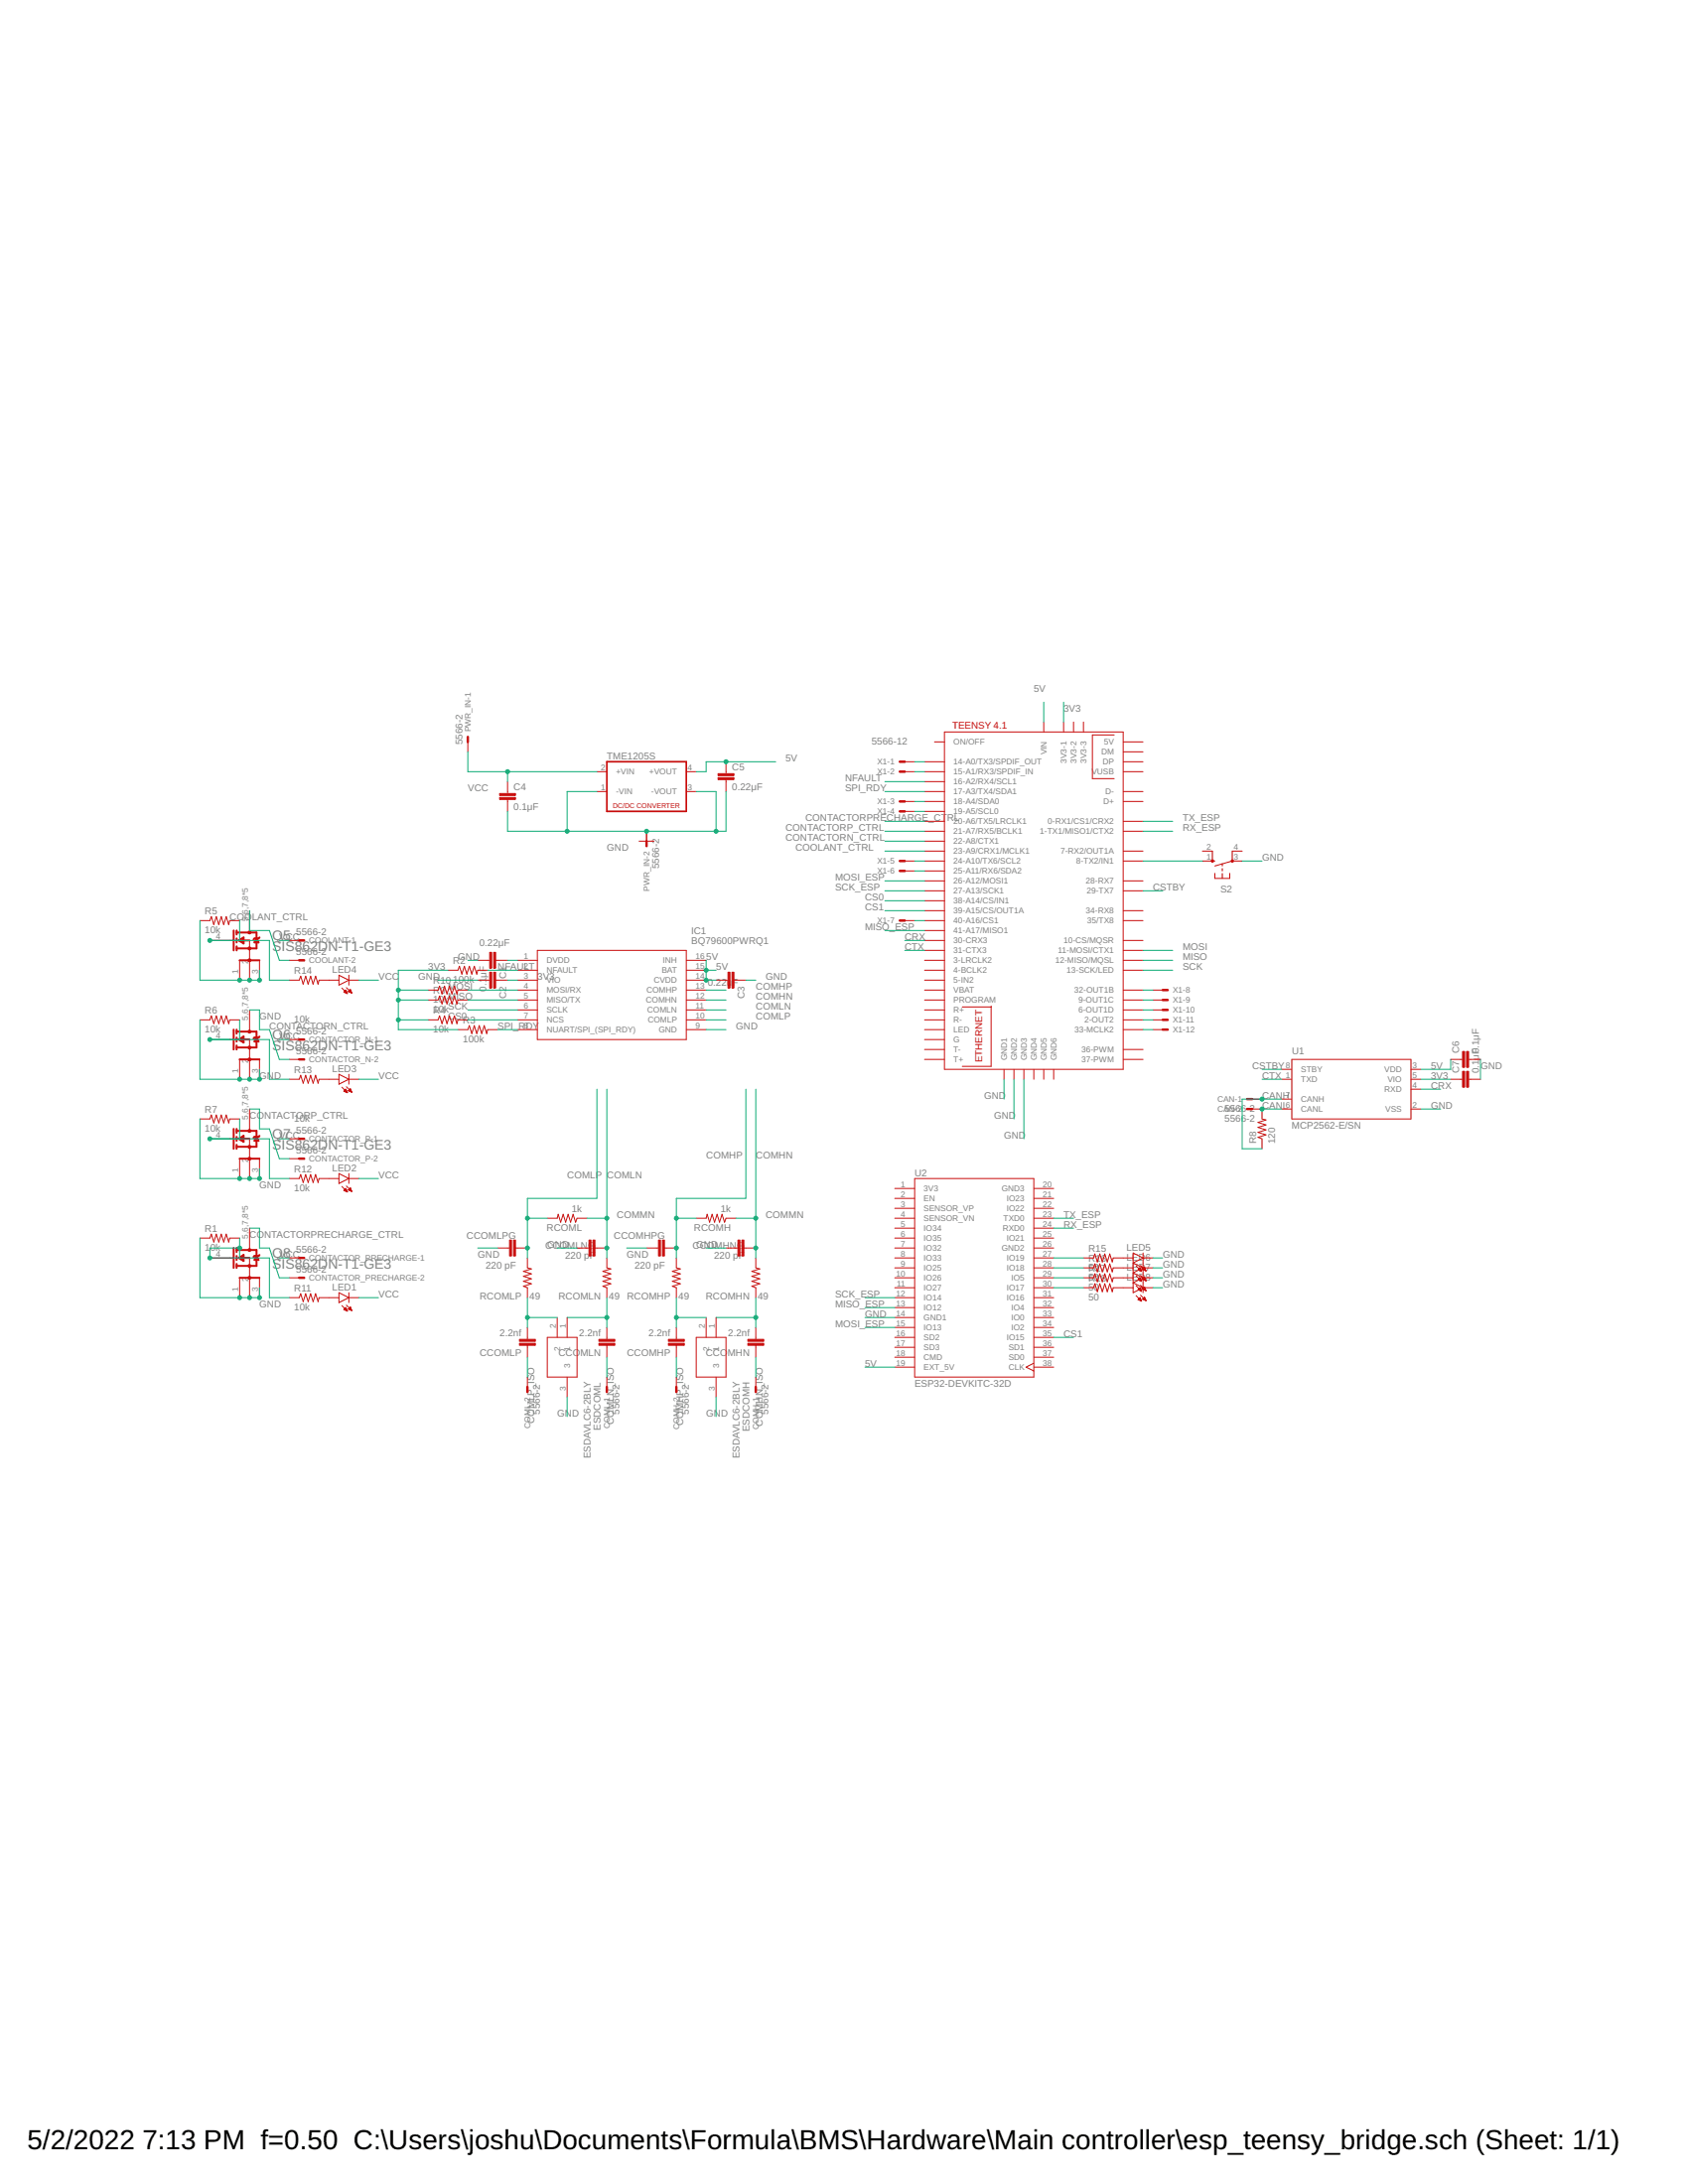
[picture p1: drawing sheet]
<svg xmlns="http://www.w3.org/2000/svg" width="216mm" height="279mm" viewBox="0 0 216 279" stroke-linecap="round" stroke-linejoin="round" font-family="sans-serif">
<g fill="none" stroke="#c90d0c" stroke-width=".13">
<path d="M59.8 94.9v1.3M64.9 100v1.5M76.3 98.7h1.3M87.8 98.7h1.2M92.9 97.5v1.5M92.9 99.7v1.6M115.7 98.7h1.3M115.7 97.5h1.3M118.3 98.7h2.5M118.3 97.5h2.5M118.3 100h2.5M119.5 94.9h1.3"/>
<path d="M120.8 93.6h22.9v43.2h-22.9zM133.5 92.4v1.2M136 92.4v1.2M137.3 92.4v1.2M138.6 92.4v1.2M142.5 94h-2.8v5.6h2.8M143.7 98.7h2.5M143.7 97.5h2.5M143.7 94.9h2.5M143.7 96.2h2.5M25.6 117.8h1.2l.2-.5 .3 1 .4-1 .3 1 .3-1 .3 1 .3-1 .4 1 .1-.5h1.2M31.9 116.5v2.8"/>
<path d="M64.9 102.3v1.5M76.3 101.3h1.3M81.7 107.6h2M82.7 106.3v1.3M87.8 101.3h1.2M115.7 117.8h1.3M115.7 102.5h1.3M115.7 103.8h1.3M115.7 110.2h1.3M115.7 111.4h1.3M118.3 101.3h2.5M118.3 107.6h2.5"/>
<path d="M118.3 117.8h2.5M118.3 102.5h2.5M118.3 103.8h2.5M118.3 105.1h2.5M118.3 106.3h2.5M118.3 108.9h2.5M118.3 110.2h2.5M118.3 111.4h2.5M118.3 112.7h2.5M118.3 114h2.5M118.3 115.2h2.5M118.3 116.5h2.5"/>
<path d="M118.3 119h2.5M143.7 101.3h2.5M143.7 117.8h2.5M143.7 102.5h2.5M143.7 105.1h2.5M143.7 106.3h2.5M143.7 108.9h2.5M143.7 110.2h2.5M143.7 112.7h2.5M143.7 114h2.5M143.7 116.5h2.5M153.8 108.9h1.3v1.3"/>
<path d="M153.8 110.2h1.6M155.4 111.7v.7h1.9v-.7M156.3 110.5v.3M156.3 111.1v.3M156.3 111.7v.7M157.6 110.2h1.3M157.6 110.2l-2.2 .6M158.9 108.9h-1.3v1.3M25.6 130.5h1.2l.2-.5 .3 1 .4-1 .3 1 .3-1 .3 1 .3-1 .4 1 .1-.5h1.2M26.8 133h3.1M26.8 120.3h3.1M30.7 122.9l-.1 2.5"/>
<path d="M30.7 135.6l-.1 2.5M31.9 120.3v5.1M31.9 129.2v2.8M31.9 133v5.1M33.2 122.9v2.5M33.2 135.6v2.5M37 133h1.3M37 122.9h1.3M37 125.4h1.3l.2-.5 .3 1 .3-1 .3 1 .3-1 .3 1 .4-1 .3 1 .1-.5h2.5M37 120.3h1.3M37 135.5h1.3M37 138.1h1.3l.2-.5 .3 1 .3-1 .3 1 .3-1 .3 1 .4-1 .3 1 .1-.5h2.5"/>
<path d="M43.3 124.8l1.3 .6-1.3 .6zM43.3 137.4l1.3 .7-1.3 .6zM43.7 139.1l.7 .7M43.7 126.4l.7 .7M44 139.6l.4 .2M44 139.6h.3M44 126.9l.4 .2M44 126.9h.3M44.1 139.5h.2M44.1 126.8h.2M44.1 127h.3M44.1 126.7h.2"/>
<path d="M44.2 139.7h.2M44.2 139.4h.1M44.2 126.7h.1M44.2 139.3l-.2 .3M44.2 139.3l.2 .5M44.2 126.7l-.2 .2M44.2 126.7l.2 .4M44.2 127h.2M44.3 139.7h.1M44.3 139l.7 .7M44.3 126.3l.7 .7M44.3 127.1h.1"/>
<path d="M44.4 139.8h.1M44.6 126.9h.3M44.6 126.9l.4 .1M44.6 126.9l.2-.3 .2 .4M44.6 139.6h.3M44.6 139.5h.3M44.6 126.8h.3M44.6 125.4h1.3M44.6 124.8v1.2M44.6 137.4v1.3M44.6 138.1h1.3M44.6 126.7h.3"/>
<path d="M44.7 139.6h.2M44.7 139.4h.2M44.7 126.7h.2M44.7 139.4h.1M44.7 126.7h.1M44.7 126.9h.2M44.8 139.6h.2M44.8 139.3h.1M44.8 126.6h.1M44.8 139.3l.2 .4-.4-.2zM44.9 127h.1M44.9 139.7h.1"/>
<path d="M45 127h.1M45 139.7h.1M54.8 126.7h1.2l.2-.5 .3 1 .4-1 .3 1 .3-1 .3 1 .3-1 .3 1 .2-.5h1.2M54.8 127.9h1.2l.2-.5 .3 1 .4-1 .3 1 .3-1 .3 1 .3-1 .3 1 .2-.5h1.2M54.8 130.5h1.2l.2-.5 .3 1 .4-1 .3 1 .3-1 .3 1 .3-1 .3 1 .2-.5h1.2M57.3 124.1h1.3l.2-.5 .3 1 .3-1 .3 1 .3-1 .3 1 .4-1 .3 1 .1-.5h1.3M58.6 131.7h1.2l.2-.5 .3 1 .4-1 .3 1 .3-1 .3 1 .3-1 .4 1 .1-.5h1.2M61.1 122.9h1.5M61.1 125.4h1.5M63.4 122.9h1.5M63.4 125.4h1.5M66.2 122.9h2.5"/>
<path d="M66.2 124.1h2.5M66.2 125.4h2.5M66.2 126.7h2.5M66.2 127.9h2.5M66.2 129.2h2.5M66.2 130.5h2.5M66.2 131.7h2.5M68.7 121.6h19.1v11.4h-19.1zM87.8 122.9h2.5M87.8 124.1h2.5M87.8 125.4h2.5M87.8 126.7h2.5"/>
<path d="M87.8 127.9h2.5M87.8 129.2h2.5M87.8 130.5h2.5M87.8 131.7h2.5M91.6 125.4h1.5M93.9 125.4h1.5M118.3 121.6h2.5M118.3 133h2.5M118.3 122.9h2.5M118.3 124.1h2.5M118.3 125.4h2.5M118.3 126.7h2.5"/>
<path d="M118.3 127.9h2.5M118.3 129.2h2.5M118.3 130.5h2.5M118.3 131.7h2.5M118.3 120.3h2.5M118.3 135.5h2.5M118.3 134.3h2.5M123.1 128.8h3.7M126.8 128.7v7.7h-3.7M128.4 136.8v1.3M129.7 136.8v1.3M131 136.8v1.3"/>
<path d="M132.2 136.8v1.3M133.5 136.8v1.3M134.8 136.8v1.3M143.7 121.6h2.5M143.7 122.9h2.5M143.7 124.1h2.5M143.7 126.7h2.5M143.7 127.9h2.5M143.7 129.2h2.5M143.7 130.5h2.5M143.7 131.7h2.5M143.7 120.3h2.5"/>
<path d="M143.7 135.5h2.5M143.7 134.3h2.5M147.5 126.7h1.2M147.5 127.9h1.2M147.5 129.2h1.2M147.5 130.5h1.2M147.5 131.7h1.2M164 136.8h1.2M164 138.1h1.2M165.2 135.5h15.3v7.7h-15.3zM180.5 136.8h1.2M180.5 138.1h1.2"/>
<path d="M180.5 139.3h1.2M185.5 135.5h1.6M185.5 138.1h1.6M187.8 135.5h1.6M187.8 138.1h1.6M25.6 143.2h1.2l.2-.6 .3 1.1 .4-1.1 .3 1.1 .3-1.1 .3 1.1 .3-1.1 .4 1.1 .1-.5h1.2M25.6 158.4h1.2l.2-.5 .3 1 .4-1 .3 1 .3-1 .3 1 .3-1 .4 1 .1-.5h1.2M26.8 145.7h3.1M30.7 148.3l-.1 2.5M31.9 141.9v2.8M31.9 145.7v5.1M31.9 157.1v2.8"/>
<path d="M33.2 148.3v2.5M37 145.7h1.3M37 148.2h1.3M37 150.8h1.3l.2-.5 .3 1 .3-1 .3 1 .3-1 .3 1 .4-1 .3 1 .1-.5h2.5M43.3 150.1l1.3 .7-1.3 .6zM43.7 151.8l.7 .7M44 152.3l.4 .2M44 152.3l.2-.3 .2 .5M44 152.3h.3M44.1 152.2h.2M44.1 152.3h.3M44.2 152.1h.1"/>
<path d="M44.2 152.4h.2M44.3 152.4h.1M44.3 151.7l.7 .7M44.4 152.5h.1M44.6 152.2h.3M44.6 152.3h.3M44.6 150.1v1.3M44.6 150.8h1.3M44.7 152.1h.2M44.7 152.3h.2M44.7 152.1h.1M44.7 152h.1"/>
<path d="M44.8 152.3h.2M44.8 152h.1M44.8 152l-.2 .2 .4 .2M44.8 152l.2 .4M44.9 152.4h.1M63.6 159.7h1.6M65.9 159.7h1.6M70 155.9h1.3l.1-.6 .3 1.1 .3-1.1 .3 1.1 .4-1.1 .3 1.1 .3-1.1 .3 1.1 .2-.5h1.3M73.8 159.7h1.5M76.1 159.7h1.5M82.7 159.7h1.5M85 159.7h1.5"/>
<path d="M89 155.9h1.3l.1-.6 .4 1.1 .3-1.1 .3 1.1 .3-1.1 .3 1.1 .4-1.1 .3 1.1 .2-.5h1.2M92.9 159.7h1.5M95.1 159.7h1.6M114.4 155.9h2.6M114.4 159.7h2.6M114.4 158.4h2.6M114.4 152h2.6M114.4 153.3h2.6M114.4 154.6h2.6M114.4 157.1h2.6M117 150.8h15.2v25.4h-15.2zM132.2 155.9h2.6"/>
<path d="M132.2 159.7h2.6M132.2 158.4h2.6M132.2 152h2.6M132.2 153.3h2.6M132.2 154.6h2.6M132.2 157.1h2.6M160.1 141.9h1.3v1.3l.5 .1-1 .3 1 .3-1 .3 1 .3-1 .4 1 .3-1 .3 .5 .2v1.3M160.1 140.6h1.3M164 141.9h1.2M164 140.6h1.2M180.5 141.9h1.2M26.8 160.9h3.1"/>
<path d="M30.7 163.5l-.1 2.5M31.9 160.9v5.1M33.2 163.5v2.5M37 160.9h1.3M37 163.5h1.3M37 166h1.3l.2-.5 .3 1 .3-1 .3 1 .3-1 .3 1 .4-1 .3 1 .1-.5h2.5M43.3 165.4l1.3 .6-1.3 .6zM43.7 167l.7 .7M44 167.5l.4 .2M44 167.5h.3M44.1 167.4h.2M44.1 167.6h.3"/>
<path d="M44.2 167.4h.1M44.2 167.6h.2M44.2 167.3h.1M44.2 167.3l-.2 .2M44.2 167.3l.2 .4M44.3 167l.7 .7M44.3 167.7h.1M44.6 167.4h.3M44.6 167.5h.3M44.6 166h1.3M44.6 165.4v1.2M44.7 167.4h.2"/>
<path d="M44.7 167.5h.2M44.7 167.3h.2M44.7 167.3h.1M44.8 167.2h.1M44.8 167.6h.2M44.8 167.2l-.2 .3 .4 .2M44.8 167.2l.2 .5M44.9 167.6h.1M67.5 160.9v1.3l.5 .1-1 .3 1 .4-1 .3 1 .3-1 .3 1 .3-1 .3 .5 .2v1.3M67.5 169.8v1.5M67.5 172.1v1.5M67.5 176.2v1.2"/>
<path d="M70 171.1h3.8v5.1h-3.8zM71.3 168.6v2.5M72.5 168.6v2.5M72.5 176.2v2.5M77.6 160.9v1.3l.5 .1-1 .3 1 .4-1 .3 1 .3-1 .3 1 .3-1 .3 .5 .2v1.3M77.6 169.8v1.5M77.6 172.1v1.5M77.6 176.2v1.2M86.5 160.9v1.3l.5 .1-1 .3 1 .4-1 .3 1 .3-1 .3 1 .3-1 .3 .5 .2v1.3M86.5 169.8v1.5M86.5 172.1v1.5M86.5 176.2v1.2"/>
<path d="M89 171.1h3.9v5.1h-3.9zM90.3 168.6v2.5M91.6 168.6v2.5M91.6 176.2v2.5M96.7 160.9v1.3l.5 .1-1 .3 1 .4-1 .3 1 .3-1 .3 1 .3-1 .3 .5 .2v1.3M96.7 169.8v1.5M96.7 172.1v1.5M96.7 176.2v1.2M114.4 171.1h2.6M114.4 160.9h2.6M114.4 163.5h2.6M114.4 166h2.6"/>
<path d="M114.4 167.3h2.6M114.4 162.2h2.6M114.4 164.7h2.6M114.4 168.6h2.6M114.4 169.8h2.6M114.4 172.4h2.6M114.4 173.6h2.6M114.4 174.9h2.6M132.2 171.1h2.6M132.2 160.9h2.6M132.2 163.5h2.6M132.2 166h2.6"/>
<path d="M132.2 167.3h2.6M132.2 162.2h2.6M132.2 164.7h2.6M132.2 168.6h2.6M132.2 169.8h2.6M132.2 172.4h2.6M132.2 173.6h2.6M132.2 174.9h2.6M132.2 174.4l-1 .5 1 .5M138.6 160.9h1.2l.2-.5 .4 1 .3-1 .3 1 .3-1 .3 1 .3-1 .4 1 .1-.5h2.5M138.6 163.5h1.2l.2-.5 .4 1 .3-1 .3 1 .3-1 .3 1 .3-1 .4 1 .1-.5h2.5M138.6 162.2h1.2l.2-.5 .4 1 .3-1 .3 1 .3-1 .3 1 .3-1 .4 1 .1-.5h2.5"/>
<path d="M138.6 164.7h1.2l.2-.5 .4 1 .3-1 .3 1 .3-1 .3 1 .3-1 .4 1 .1-.5h2.5M145.3 161.9l.7 .7M145.3 163.2l.7 .7M145.3 164.5l.7 .7M145.3 165.8l.7 .7M145.6 162.5l.4 .1M145.6 163.7h.3M145.6 165l.4 .2M145.6 165l.2-.3 .2 .5M145.6 166.2h.3M145.6 162.5h.3M145.6 162.4h.3"/>
<path d="M145.6 165h.3M145.6 164.9h.3M145.6 166.3h.3M145.6 163.8h.3M145.6 163.6h.3M145.7 162.3h.2M145.7 164.9h.2M145.7 162.5h.2M145.7 163.6h.2M145.7 165h.2M145.7 162.3h.1M145.7 164.8h.1"/>
<path d="M145.7 166.1h.2M145.7 163.8h.2M145.7 163.5h.1M145.7 166.3h.2M145.8 162.2h.1M145.8 164.8h.1M145.8 166.1h.1M145.8 163.5h.1M145.8 166h.1M145.8 162.6h.2M145.8 165.1h.2M145.8 162.2l-.2 .3"/>
<path d="M145.8 162.2l.2 .4M145.8 163.5l-.2 .2 .4 .2M145.8 163.5l.2 .4M145.8 166l-.2 .3 .4 .2M145.8 166l.2 .5M145.8 163.9h.2M145.8 166.4h.2M145.9 161.9l.7 .7M145.9 163.2l.7 .7M145.9 164.4l.7 .7M145.9 165.1h.1M145.9 165.7l.7 .7"/>
<path d="M145.9 162.6h.1M145.9 163.9h.1M145.9 166.4h.1M146.1 162.4h.4M146.1 162.4l.5 .2M146.1 163.7l.5 .2M146.1 163.7l.3-.3 .2 .5M146.1 164.9h.4M146.1 166.2h.4M146.1 166.2l.5 .2M146.1 166.2l.3-.3 .2 .5M146.2 163.7h.3"/>
<path d="M146.2 163.6h.3M146.2 166.2h.3M146.2 162.3h.3M146.2 164.9h.3M146.2 160.9h1.3M146.2 163.5h1.3M146.2 162.2h1.3M146.2 164.7h1.3M146.2 160.9l-1.3-.6v5.1l1.3-.7M146.2 160.9l-1.3 .7 1.3 .6M146.2 160.3v5.1M146.2 162.2l-1.3 .6 1.3 .7"/>
<path d="M146.2 163.5l-1.3 .6 1.3 .6M146.2 165h.3M146.2 162.4h.3M146.2 164.8h.3M146.2 166.1h.3M146.2 163.5h.2M146.3 162.2h.1M146.3 163.7h.2M146.3 164.8h.1M146.3 166.1h.1M146.3 166h.1M146.3 162.5h.2"/>
<path d="M146.3 165h.2M146.3 163.4h.1M146.3 166.3h.2M146.4 163.8h.1M146.4 164.7h.1M146.4 162.1l-.3 .3M146.4 162.1l.2 .5M146.4 164.7l-.3 .2 .5 .2M146.4 164.7l.2 .4M146.4 162.5h.1M146.4 165h.1M146.5 163.8h.1"/>
<path d="M146.5 166.3h.1M146.5 162.6h.1M146.5 165.1h.1M146.6 163.9h.1"/>
</g>
<g fill="#c90d0c" stroke="#c90d0c" stroke-width=".13">
<path d="M62.6 121.8h.3v2.1h-.3z"/>
<path d="M63.1 121.8h.3v2.1h-.3z"/>
<path d="M62.6 124.4h.3v2h-.3z"/>
<path d="M63.1 124.4h.3v2h-.3z"/>
<path d="M93.1 124.4h.3v2h-.3z"/>
<path d="M93.6 124.4h.3v2h-.3z"/>
<path d="M91.8 99.5h2.1v.2h-2.1z"/>
<path d="M91.8 99h2.1v.2h-2.1z"/>
<path d="M63.9 102h2v.3h-2z"/>
<path d="M63.9 101.5h2v.3h-2z"/>
<path d="M75.8 158.6h.3v2.1h-.3z"/>
<path d="M75.3 158.6h.3v2.1h-.3z"/>
<path d="M76.6 171.3h2v.3h-2z"/>
<path d="M76.6 171.9h2v.2h-2z"/>
<path d="M66.4 171.3h2.1v.3h-2.1z"/>
<path d="M66.4 171.9h2.1v.2h-2.1z"/>
<path d="M65.7 158.6h.2v2.1h-.2z"/>
<path d="M65.2 158.6h.2v2.1h-.2z"/>
<path d="M94.9 158.6h.2v2.1h-.2z"/>
<path d="M94.4 158.6h.2v2.1h-.2z"/>
<path d="M95.7 171.3h2v.3h-2z"/>
<path d="M95.7 171.9h2v.2h-2z"/>
<path d="M85.5 171.3h2v.3h-2z"/>
<path d="M85.5 171.9h2v.2h-2z"/>
<path d="M84.7 158.6h.3v2.1h-.3z"/>
<path d="M84.2 158.6h.3v2.1h-.3z"/>
<path d="M187.6 134.5h.2v2h-.2z"/>
<path d="M187.1 134.5h.2v2h-.2z"/>
<path d="M187.6 137.1h.2v2h-.2z"/>
<path d="M187.1 137.1h.2v2h-.2z"/>
</g>
<path d="M77.6 97.5h10.2v6.3h-10.2z" fill="none" stroke="#c90d0c" stroke-width=".21"/>
<g fill="none" stroke="#c90d0c" stroke-width=".32">
<path d="M59.8 94.3v.6M115.1 97.5h.6M115.1 98.7h.6M82.7 107.6v.6M115.1 102.5h.6M115.1 103.8h.6M115.1 110.2h.6M115.1 111.4h.6M115.1 117.8h.6M38.3 120.3h.6M38.3 122.9h.6M38.3 133h.6"/>
<path d="M38.3 135.5h.6M148.7 126.7h.7M148.7 127.9h.7M148.7 129.2h.7M148.7 130.5h.7M148.7 131.7h.7M38.3 145.7h.6M38.3 148.2h.6M159.5 140.6h.6M159.5 141.9h.6M38.3 160.9h.6M38.3 163.5h.6"/>
<path d="M67.5 177.4v.7M77.6 177.4v.7M86.5 177.4v.7M96.7 177.4v.7"/>
</g>
<g fill="none" stroke="#c90d0c" stroke-width=".25">
<path d="M29.9 119v2.6M30.3 119v.5M30.3 119.3h2.5v2h-2.5M33.2 119.9l-.1 .2h-.5l-.2 .1M29.9 131.7v2.6M30.3 120.1v.5M30.3 121.1v.5M30.3 131.7v.5M30.3 132.7v.5M30.3 133.8v.5M30.3 132h2.5v2h-2.5M30.5 120.3l.7-.4v.8z"/>
<path d="M30.5 133l.7-.4v.8zM30.6 120.3h1.3M30.6 122.9h2.6M30.6 133h1.3M30.6 135.5h2.6M31 120.2v.4M31 132.9v.3M32.8 120.1l.3 .5h-.5zM32.8 132.7l.3 .5h-.5zM33.2 132.6l-.1 .1h-.5l-.2 .2M29.9 144.4v2.6M29.9 159.7v2.5"/>
<path d="M30.3 144.4v.5M30.3 145.4v.5M30.3 146.5v.5M30.3 159.7v.5M30.3 144.7h2.5v2h-2.5M30.3 159.9h2.5v2h-2.5M30.5 145.7l.7-.4v.8zM30.6 145.7h1.3M30.6 148.2h2.6M31 145.6v.3M32.8 145.4l.3 .5h-.5zM33.2 145.3l-.1 .1h-.5l-.2 .2"/>
<path d="M30.3 160.7v.5M30.3 161.7v.5M30.5 160.9l.7-.4v.8zM30.6 160.9h1.3M30.6 163.5h2.6M31 160.8v.4M32.8 160.7l.3 .5h-.5zM33.2 160.5l-.1 .2h-.5l-.2 .1"/>
</g>
<g fill="#c90d0c" stroke="#c90d0c" stroke-width=".13">
<path d="M31.8 119.1h.2v.3h-.2l-.1-.1h.3h-.3z" fill-rule="evenodd"/>
<path d="M31.8 121.2h.2v.3h-.2l-.1-.2h.3h-.3z" fill-rule="evenodd"/>
<path d="M31.8 122.7h.2v.3h-.2l-.1-.1h.3h-.3z" fill-rule="evenodd"/>
<path d="M31.8 131.8h.2v.3h-.2l-.1-.1h.3h-.3z" fill-rule="evenodd"/>
<path d="M31.8 133.9h.2v.3h-.2l-.1-.2h.3h-.3z" fill-rule="evenodd"/>
<path d="M31.8 135.4h.2v.3h-.2l-.1-.2h.3h-.3z" fill-rule="evenodd"/>
<path d="M31.8 144.5h.2v.3h-.2l-.1-.1h.3h-.3z" fill-rule="evenodd"/>
<path d="M31.8 146.6h.2v.3h-.2l-.1-.2h.3h-.3z" fill-rule="evenodd"/>
<path d="M31.8 148.1h.2v.3h-.2l-.1-.2h.3h-.3z" fill-rule="evenodd"/>
<path d="M31.8 159.8h.2v.2h-.2l-.1-.1h.3h-.3z" fill-rule="evenodd"/>
<path d="M31.8 161.8h.2v.3h-.2l-.1-.2h.3h-.3z" fill-rule="evenodd"/>
<path d="M31.8 163.3h.2v.3h-.2l-.1-.1h.3h-.3z" fill-rule="evenodd"/>
<path d="M157.5 110h.2v.3h-.2z" fill-rule="evenodd"/>
<path d="M155 110h.2v.3h-.2z" fill-rule="evenodd"/>
</g>
<g fill="none" stroke="#0dab76" stroke-width=".13">
<path d="M59.8 96.2v2.5h16.5M64.9 98.7v1.3M99.2 97.5h-8.9v1.2h-1.3M113.2 100h5.1M117 98.7h1.3M117 97.5h1.3M133.5 89.8v2.6M136 89.8v2.6M25.6 117.8v7.6h7.6v-1.3M30.6 117.8v2.5M31.9 116.5v2.5h2.6l1.2 3.9h1.3M76.3 101.3h-3.8v5"/>
<path d="M89 101.3h2.6v5M92.9 101.3v5h-28v-2.5M113.2 101.3h5.1M113.2 106.3h5.1M113.2 105.1h5.1M113.2 108.9h5.1M113.2 119h5.1M113.2 107.6h5.1M113.2 116.5h5.1M113.2 115.2h5.1M113.2 112.7h5.1M113.2 114h5.1"/>
<path d="M117 110.2h1.3M117 102.5h1.3M117 103.8h1.3M117 111.4h1.3M117 117.8h1.3M146.2 106.3h3.8M146.2 110.2h7.6M146.2 105.1h3.8M146.2 114h2.5M158.9 110.2h2.5M25.6 130.5v7.6h7.6v-1.3M26.8 120.3h7.7v5.1h2.5"/>
<path d="M26.8 133h7.7v5.1h2.5M30.6 130.5v2.5M31.9 129.2h1.3v2.5h1.3l1.2 3.8h1.3M35.7 120.3h1.3M35.7 133h1.3M45.9 125.4h2.5M45.9 138.1h2.5M50.9 126.7h3.9M50.9 127.9h3.9M50.9 130.5h3.9M56 125.4h5.1M57.3 124.1h-6.4v7.6h7.7"/>
<path d="M59.8 122.9h1.3M59.8 126.7h6.4M59.8 127.9h6.4M59.8 129.2h6.4M59.8 130.5h6.4M62.4 124.1h3.8M63.6 131.7h2.6M64.9 122.9h1.3M64.9 125.4h1.3M76.3 139.3v14h-8.8v7.6M77.6 139.3v21.6M90.3 131.7h2.6"/>
<path d="M90.3 122.9v2.5h1.3M90.3 124.1h1.3M90.3 126.7h2.6M90.3 127.9h2.6M90.3 129.2h2.6M90.3 130.5h2.6M95.4 125.4h1.3M95.4 139.3v14h-8.9v7.6M96.7 139.3v21.6M115.7 120.3h2.6M115.7 121.6h2.6M128.4 138.1v2.5"/>
<path d="M129.7 138.1v5.1M131 138.1v7.6M146.2 131.7h1.3M146.2 122.9h3.8M146.2 124.1h3.8M146.2 126.7h1.3M146.2 127.9h1.3M146.2 129.2h1.3M146.2 130.5h1.3M146.2 121.6h3.8M161.4 138.1h2.6M161.4 136.8h2.6"/>
<path d="M181.7 138.1h3.8M181.7 139.3h2.6M185.5 135.5v1.3h-3.8M189.4 135.5v2.6M25.6 143.2v7.6h7.6v-1.3M25.6 158.4v7.6h7.6v-1.3M26.8 145.7h7.7v5.1h2.5M30.6 159.7h-3.8v1.2h7.7v5.1h2.5M30.6 143.2v2.5M30.6 158.4v2.5M31.9 141.9h1.3v2.5h1.3l1.2 3.8h1.3M31.9 157.1h1.3v2.6h1.3l1.2 3.8h1.3"/>
<path d="M35.7 145.7h1.3M45.9 150.8h2.5M61.1 159.7h2.5M67.5 155.9h2.5M71.3 159.7h2.5M75.1 155.9h2.5M80.2 159.7h2.5M86.5 155.9h2.5M90.3 159.7h2.6M94.1 155.9h2.6M134.8 155.9h2.5M134.8 157.1h2.5"/>
<path d="M161.4 141.9h2.6M164 140.6h-5.1v6.4h2.5M181.7 141.9h2.6M35.7 160.9h1.3M45.9 166h2.5M67.5 168.6h3.8M67.5 166v3.8M67.5 173.6v2.6M72.5 178.7v2.5M72.5 168.6h5.1M77.6 166v3.8M77.6 173.6v2.6"/>
<path d="M86.5 168.6h3.8M86.5 166v3.8M86.5 173.6v2.6M91.6 178.7v2.5M91.6 168.6h5.1M96.7 166v3.8M96.7 173.6v2.6M110.6 166h3.8M110.6 168.6h3.8M110.6 174.9h3.8M110.6 169.8h3.8M110.6 167.3h3.8"/>
<path d="M134.8 164.7h3.8M134.8 163.5h3.8M134.8 160.9h3.8M134.8 162.2h3.8M134.8 171.1h2.5M147.5 164.7h1.2M147.5 163.5h1.2M147.5 160.9h1.2M147.5 162.2h1.2"/>
</g>
<g fill="#0dab76" stroke="#0dab76" stroke-width=".13">
<circle cx="82.7" cy="106.3" r=".25"/>
<circle cx="72.5" cy="106.3" r=".25"/>
<circle cx="91.6" cy="106.3" r=".25"/>
<circle cx="31.9" cy="125.4" r=".25"/>
<circle cx="30.6" cy="125.4" r=".25"/>
<circle cx="33.2" cy="125.4" r=".25"/>
<circle cx="31.9" cy="138.1" r=".25"/>
<circle cx="30.6" cy="138.1" r=".25"/>
<circle cx="33.2" cy="138.1" r=".25"/>
<circle cx="31.9" cy="150.8" r=".25"/>
<circle cx="30.6" cy="150.8" r=".25"/>
<circle cx="33.2" cy="150.8" r=".25"/>
<circle cx="31.9" cy="166" r=".25"/>
<circle cx="30.6" cy="166" r=".25"/>
<circle cx="33.2" cy="166" r=".25"/>
<circle cx="92.9" cy="97.5" r=".25"/>
<circle cx="90.3" cy="125.4" r=".25"/>
<circle cx="90.3" cy="124.1" r=".25"/>
<circle cx="64.9" cy="98.7" r=".25"/>
<circle cx="86.5" cy="155.9" r=".25"/>
<circle cx="86.5" cy="159.7" r=".25"/>
<circle cx="96.7" cy="155.9" r=".25"/>
<circle cx="96.7" cy="159.7" r=".25"/>
<circle cx="77.6" cy="155.9" r=".25"/>
<circle cx="77.6" cy="159.7" r=".25"/>
<circle cx="67.5" cy="155.9" r=".25"/>
<circle cx="67.5" cy="159.7" r=".25"/>
<circle cx="26.8" cy="120.3" r=".25"/>
<circle cx="26.8" cy="133" r=".25"/>
<circle cx="26.8" cy="145.7" r=".25"/>
<circle cx="67.5" cy="168.6" r=".25"/>
<circle cx="77.6" cy="168.6" r=".25"/>
<circle cx="86.5" cy="168.6" r=".25"/>
<circle cx="96.7" cy="168.6" r=".25"/>
<circle cx="30.6" cy="159.7" r=".25"/>
<circle cx="26.8" cy="160.9" r=".25"/>
<circle cx="50.9" cy="126.7" r=".25"/>
<circle cx="50.9" cy="127.9" r=".25"/>
<circle cx="50.9" cy="130.5" r=".25"/>
<circle cx="161.4" cy="140.6" r=".25"/>
<circle cx="161.4" cy="141.9" r=".25"/>
</g>
<g font-size="3.5">
<text x="3.5" y="274.9">5/2/2022</text>
<text x="18.2" y="274.9">7:13 PM f=0.50 C:\Users\joshu\Documents\Formula\BMS\Hardware\Main controller\esp_teensy_bridge.sch (Sheet: 1/1)</text>
</g>
<g font-size="1.8" fill="#808080">
<text x="34.8" y="121.7">SIS862DN-T1-GE3</text>
<text x="34.8" y="120.3">Q5</text>
<text x="34.8" y="134.4">SIS862DN-T1-GE3</text>
<text x="34.8" y="133">Q6</text>
<text x="34.8" y="147.1">SIS862DN-T1-GE3</text>
<text x="34.8" y="145.7">Q7</text>
<text x="34.8" y="160.9">Q8</text>
<text x="34.8" y="162.3">SIS862DN-T1-GE3</text>
</g>
<g font-size="1.2" fill="#808080">
<text x="132.2" y="88.6">5V</text>
<text x="59.1" y="95.3" transform="rotate(-90 59.1 95.3)">5566-2</text>
<text x="111.5" y="95.2">5566-12</text>
<text x="136" y="91.1">3V3</text>
<text x="59.8" y="101.3">VCC</text>
<text x="65.7" y="101.1">C4</text>
<text x="77.6" y="97.1">TME1205S</text>
<text x="93.6" y="101.1">0.22μF</text>
<text x="93.6" y="98.5">C5</text>
<text x="100.5" y="97.5">5V</text>
<text x="108.1" y="100">NFAULT</text>
<text x="108.1" y="101.3">SPI_RDY</text>
<text x="65.7" y="103.6">0.1μF</text>
<text x="100.5" y="107.6">CONTACTORN_CTRL</text>
<text x="100.5" y="106.3">CONTACTORP_CTRL</text>
<text x="103" y="105.1">CONTACTORPRECHARGE_CT</text>
<text x="121.1" y="105.1">RL</text>
<text x="151.3" y="105.1">TX_ESP</text>
<text x="151.3" y="106.3">RX_ESP</text>
<text x="77.6" y="108.9">GND</text>
<text x="84.3" y="111.1" transform="rotate(-90 84.3 111.1)">5566-2</text>
<text x="101.7" y="108.9">COOLANT_CTRL</text>
<text x="106.8" y="112.7">MOSI_ESP</text>
<text x="106.8" y="114">SCK_ESP</text>
<text x="147.5" y="114">CSTBY</text>
<text x="161.4" y="110.1">GND</text>
<text x="26.2" y="119.4">10k</text>
<text x="26.2" y="117">R5</text>
<text x="29.4" y="117.8">COO</text>
<text x="32.2" y="117.8">LANT_CTRL</text>
<text x="37.9" y="119.6">5566-2</text>
<text x="88.4" y="119.5">IC1</text>
<text x="110.6" y="116.5">CS1</text>
<text x="110.6" y="115.2">CS0</text>
<text x="110.6" y="119">MISO_ESP</text>
<text x="156.1" y="114.2">S2</text>
<text x="35.7" y="120.3">VCC</text>
<text x="37.6" y="124.6">R14</text>
<text x="37.9" y="122.1">5566-2</text>
<text x="42.5" y="124.5">LED4</text>
<text x="48.4" y="125.4">VCC</text>
<text x="53.5" y="125.4">GND</text>
<text x="54.8" y="124.1">3V3</text>
<text x="55.4" y="125.9">R10</text>
<text x="57.9" y="125.8">100k</text>
<text x="57.9" y="123.4">R2</text>
<text x="58.6" y="122.8">GND</text>
<text x="61.3" y="121.1">0.22μF</text>
<text x="63.7" y="124.1">NFAULT</text>
<text x="64.7" y="125.2" transform="rotate(-90 64.7 125.2)">C1</text>
<text x="68.7" y="125.4">3V3</text>
<text x="88.4" y="120.7">BQ79600PWRQ1</text>
<text x="90.3" y="122.8">5V</text>
<text x="91.6" y="124.1">5V</text>
<text x="97.9" y="125.4">GND</text>
<text x="115.7" y="120.3">CRX</text>
<text x="115.7" y="121.6">CTX</text>
<text x="151.3" y="121.6">MOSI</text>
<text x="151.3" y="122.8">MISO</text>
<text x="151.3" y="124.1">SCK</text>
<text x="26.2" y="129.7">R6</text>
<text x="33.2" y="130.5">GND</text>
<text x="34.5" y="131.7">CONTACTORN_CTRL</text>
<text x="37.6" y="130.8">10k</text>
<text x="55.4" y="129.6">10k</text>
<text x="55.4" y="128.3">10k</text>
<text x="55.4" y="129.7">R4</text>
<text x="55.4" y="127.2">R9</text>
<text x="57.3" y="126.7">MOSI</text>
<text x="57.3" y="127.9">MISO</text>
<text x="57.3" y="129.2">SCK</text>
<text x="57.3" y="130.5">CS0</text>
<text x="59.2" y="131">R3</text>
<text x="62.2" y="126.8" transform="rotate(-90 62.2 126.8)">0.1μF</text>
<text x="63.7" y="131.7">SPI_RDY</text>
<text x="64.7" y="127.8" transform="rotate(-90 64.7 127.8)">C2</text>
<text x="90.5" y="126.1">0.22u</text>
<text x="93.6" y="126.1">F</text>
<text x="94.1" y="131.7">GND</text>
<text x="95.2" y="127.8" transform="rotate(-90 95.2 127.8)">C3</text>
<text x="96.7" y="126.7">COMHP</text>
<text x="96.7" y="127.9">COMHN</text>
<text x="96.7" y="129.2">COMLN</text>
<text x="96.7" y="130.5">COMLP</text>
<text x="26.2" y="132.1">10k</text>
<text x="35.7" y="133">VCC</text>
<text x="37.6" y="137.3">R13</text>
<text x="37.9" y="132.3">5566-2</text>
<text x="37.9" y="134.8">5566-2</text>
<text x="42.5" y="137.2">LED3</text>
<text x="55.4" y="132.1">10k</text>
<text x="59.2" y="133.4">100k</text>
<text x="160.2" y="136.8">CSTBY</text>
<text x="165.2" y="134.9">U1</text>
<text x="183" y="136.8">5V</text>
<text x="186.6" y="137.3" transform="rotate(-90 186.6 137.3)">C7</text>
<text x="186.6" y="134.8" transform="rotate(-90 186.6 134.8)">C6</text>
<text x="189.2" y="137.3" transform="rotate(-90 189.2 137.3)">0.1μF</text>
<text x="189.2" y="134.8" transform="rotate(-90 189.2 134.8)">0.1μF</text>
<text x="189.4" y="136.8">GND</text>
<text x="26.2" y="142.4">R7</text>
<text x="31.9" y="143.2">CONTACTORP_CTRL</text>
<text x="33.2" y="138.1">GND</text>
<text x="37.6" y="143.5">10k</text>
<text x="48.4" y="138.1">VCC</text>
<text x="125.9" y="140.6">GND</text>
<text x="127.1" y="143.2">GND</text>
<text x="156.6" y="142.2">5566-2</text>
<text x="156.6" y="143.5">5566-2</text>
<text x="161.4" y="138.1">CTX</text>
<text x="161.4" y="140.6">CANH</text>
<text x="161.4" y="141.9">CANL</text>
<text x="183" y="141.9">GND</text>
<text x="183" y="138.1">3V3</text>
<text x="183" y="139.3">CRX</text>
<text x="26.2" y="144.8">10k</text>
<text x="35.7" y="145.7">VCC</text>
<text x="37.9" y="145">5566-2</text>
<text x="37.9" y="147.5">5566-2</text>
<text x="42.5" y="149.9">LED2</text>
<text x="90.3" y="148.2">COMHP</text>
<text x="96.7" y="148.2">COMHN</text>
<text x="128.4" y="145.7">GND</text>
<text x="160.7" y="146.3" transform="rotate(-90 160.7 146.3)">R8</text>
<text x="163.1" y="146.3" transform="rotate(-90 163.1 146.3)">120</text>
<text x="165.2" y="144.4">MCP2562-E/SN</text>
<text x="33.2" y="152">GND</text>
<text x="37.6" y="152.4">10k</text>
<text x="37.6" y="150">R12</text>
<text x="48.4" y="150.8">VCC</text>
<text x="72.5" y="150.8">COMLP</text>
<text x="73.1" y="155.1">1k</text>
<text x="77.6" y="150.8">COMLN</text>
<text x="78.9" y="155.9">COMMN</text>
<text x="92.2" y="155.1">1k</text>
<text x="97.9" y="155.9">COMMN</text>
<text x="117" y="150.4">U2</text>
<text x="136" y="155.9">TX_ESP</text>
<text x="26.2" y="160">10k</text>
<text x="26.2" y="157.6">R1</text>
<text x="31.9" y="158.4">CONTACTORPRECHARGE_CTRL</text>
<text x="35.7" y="160.9">VCC</text>
<text x="37.9" y="160.2">5566-2</text>
<text x="59.7" y="158.5">CCOMLPG</text>
<text x="61.1" y="160.9">GND</text>
<text x="69.7" y="159.8">CCOMLNG</text>
<text x="69.9" y="157.5">RCOML</text>
<text x="70" y="159.7">GND</text>
<text x="72.3" y="161.1">220 pF</text>
<text x="78.5" y="158.5">CCOMHPG</text>
<text x="80.2" y="160.9">GND</text>
<text x="88.6" y="159.8">CGCNODMHNG</text>
<text x="88.8" y="157.5">RCOMH</text>
<text x="91.3" y="161.1">220 pF</text>
<text x="136" y="157.1">RX_ESP</text>
<text x="139.2" y="160.2">R15</text>
<text x="139.2" y="161.4">R16</text>
<text x="144.1" y="160">LED5</text>
<text x="144.1" y="161.3">LED6</text>
<text x="148.7" y="160.9">GND</text>
<text x="33.2" y="167.3">GND</text>
<text x="37.6" y="167.7">10k</text>
<text x="37.6" y="165.3">R11</text>
<text x="37.9" y="162.8">5566-2</text>
<text x="42.5" y="165.1">LED1</text>
<text x="48.4" y="166">VCC</text>
<text x="61.4" y="166.3">RCOMLP</text>
<text x="62.1" y="162.3">220 pF</text>
<text x="67.7" y="166.3">49</text>
<text x="71.4" y="166.3">RCOMLN</text>
<text x="77.9" y="166.3">49</text>
<text x="80.2" y="166.3">RCOMHP</text>
<text x="81.2" y="162.3">220 pF</text>
<text x="86.8" y="166.3">49</text>
<text x="90.3" y="166.3">RCOMHN</text>
<text x="96.9" y="166.3">49</text>
<text x="106.8" y="167.3">MISO_ESP</text>
<text x="106.8" y="166">SCK_ESP</text>
<text x="139.2" y="162.6">50</text>
<text x="139.2" y="163.8">50</text>
<text x="139.2" y="165.1">50</text>
<text x="139.2" y="166.4">50</text>
<text x="139.2" y="162.7">R17</text>
<text x="139.2" y="164">R18</text>
<text x="144.1" y="162.6">LED7</text>
<text x="144.1" y="163.8">LED8</text>
<text x="148.7" y="164.7">GND</text>
<text x="148.7" y="163.5">GND</text>
<text x="148.7" y="162.2">GND</text>
<text x="61.3" y="173.4">CCOMLP</text>
<text x="63.9" y="170.9">2.2nf</text>
<text x="71.4" y="173.4">CCOMLN</text>
<text x="74.1" y="170.9">2.2nf</text>
<text x="80.2" y="173.4">CCOMHP</text>
<text x="83" y="170.9">2.2nf</text>
<text x="90.3" y="173.4">CCO</text>
<text x="93" y="173.4">MHN</text>
<text x="93.1" y="170.9">2.2nf</text>
<text x="106.8" y="169.8">MOSI_ESP</text>
<text x="110.6" y="168.5">GND</text>
<text x="136" y="171.1">CS1</text>
<text x="110.6" y="174.9">5V</text>
<text x="117" y="177.4">ESP32-DEVKITC-32D</text>
<text x="68.4" y="182.2" transform="rotate(-90 68.4 182.2)">COMLP_ISO</text>
<text x="69.1" y="181" transform="rotate(-90 69.1 181)">5566-2</text>
<text x="71.3" y="181.2">GND</text>
<text x="76.8" y="183" transform="rotate(-90 76.8 183)">ESDCOML</text>
<text x="78.5" y="182.2" transform="rotate(-90 78.5 182.2)">COMLN_ISO</text>
<text x="79.2" y="181" transform="rotate(-90 79.2 181)">5566-2</text>
<text x="87.4" y="182.4" transform="rotate(-90 87.4 182.4)">COMHP_ISO</text>
<text x="88.1" y="181" transform="rotate(-90 88.1 181)">5566-2</text>
<text x="90.3" y="181.2">GND</text>
<text x="95.8" y="183.2" transform="rotate(-90 95.8 183.2)">ESDCOMH</text>
<text x="97.6" y="182.4" transform="rotate(-90 97.6 182.4)">COMHN_ISO</text>
<text x="98.3" y="181" transform="rotate(-90 98.3 181)">5566-2</text>
<text x="75.5" y="186.6" transform="rotate(-90 75.5 186.6)">ESDAVLC6-2BLY</text>
<text x="94.6" y="186.6" transform="rotate(-90 94.6 186.6)">ESDAVLC6-2BLY</text>
</g>
<g font-size="1.2" fill="#c90d0c">
<text x="121.8" y="93.3">TEENSY 4.1</text>
<text x="125.6" y="135.9" transform="rotate(-90 125.6 135.9)">ETHERNET</text>
</g>
<g font-size="1.1" fill="#808080">
<text x="60.2" y="93.6" transform="rotate(-90 60.2 93.6)">PWR_IN-1</text>
<text x="122" y="95.3">ON/OFF</text>
<text x="141.2" y="95.3">5V</text>
<text x="76.9" y="98.5">2</text>
<text x="76.9" y="101.1">1</text>
<text x="78.8" y="99.1">+VIN</text>
<text x="78.8" y="101.6">-VIN</text>
<text x="83.1" y="99.1">+VOUT</text>
<text x="83.3" y="101.6">-VOUT</text>
<text x="88" y="98.5">4</text>
<text x="88" y="101.1">3</text>
<text x="112.2" y="97.8">X1-1</text>
<text x="112.2" y="99.1">X1-2</text>
<text x="122" y="97.8">14-A0/TX3/SPDIF_OUT</text>
<text x="122" y="99.1">15-A1/RX3/SPDIF_IN</text>
<text x="122" y="100.4">16-A2/RX4/SCL1</text>
<text x="122" y="101.6">17-A3/TX4/SDA1</text>
<text x="133.9" y="96.6" transform="rotate(-90 133.9 96.6)">VIN</text>
<text x="136.4" y="97.7" transform="rotate(-90 136.4 97.7)">3V3-1</text>
<text x="137.7" y="97.7" transform="rotate(-90 137.7 97.7)">3V3-2</text>
<text x="139" y="97.7" transform="rotate(-90 139 97.7)">3V3-3</text>
<text x="139.6" y="99.1">VUSB</text>
<text x="140.9" y="96.6">DM</text>
<text x="141" y="97.8">DP</text>
<text x="141.4" y="101.6">D-</text>
<text x="112.2" y="102.9">X1-3</text>
<text x="112.2" y="104.2">X1-4</text>
<text x="122" y="102.9">18-A4/SDA0</text>
<text x="122" y="104.2">19-A5/SCL0</text>
<text x="122" y="105.5">20-A6/TX5/LRCLK1</text>
<text x="122" y="106.7">21-A7/RX5/BCLK1</text>
<text x="122" y="108">22-A8/CTX1</text>
<text x="133" y="106.7">1-TX1/MISO1/CTX2</text>
<text x="134" y="105.5">0-RX1/CS1/CRX2</text>
<text x="141.1" y="102.9">D+</text>
<text x="112.2" y="110.5">X1-5</text>
<text x="112.2" y="111.8">X1-6</text>
<text x="122" y="109.3">23-A9/CRX1/MCLK1</text>
<text x="122" y="110.5">24-A10/TX6/SCL2</text>
<text x="122" y="111.8">25-A11/RX6/SDA2</text>
<text x="122" y="113.1">26-A12/MOSI1</text>
<text x="135.6" y="109.3">7-RX2/OUT1A</text>
<text x="137.6" y="110.5">8-TX2/IN1</text>
<text x="138.9" y="113.1">28-RX7</text>
<text x="154.3" y="110">1</text>
<text x="154.3" y="108.7">2</text>
<text x="157.8" y="110">3</text>
<text x="157.8" y="108.7">4</text>
<text x="31.7" y="117.9" transform="rotate(-90 31.7 117.9)">5,6,7,8*5</text>
<text x="83.1" y="114" transform="rotate(-90 83.1 114)">PWR_IN-2</text>
<text x="112.2" y="118.1">X1-7</text>
<text x="122" y="114.3">27-A13/SCK1</text>
<text x="122" y="115.6">38-A14/CS/IN1</text>
<text x="122" y="116.9">39-A15/CS/OUT1A</text>
<text x="122" y="118.1">40-A16/CS1</text>
<text x="122" y="119.4">41-A17/MISO1</text>
<text x="138.9" y="116.9">34-RX8</text>
<text x="139" y="114.3">29-TX7</text>
<text x="139.1" y="118.1">35/TX8</text>
<text x="27.6" y="120.1">4</text>
<text x="30.5" y="124.6" transform="rotate(-90 30.5 124.6)">1</text>
<text x="31.7" y="123.3" transform="rotate(-90 31.7 123.3)">2</text>
<text x="33" y="124.6" transform="rotate(-90 33 124.6)">3</text>
<text x="39.5" y="120.7">COOLANT-1</text>
<text x="39.5" y="123.2">COOLANT-2</text>
<text x="67" y="122.7">1</text>
<text x="67" y="123.9">2</text>
<text x="67" y="125.2">3</text>
<text x="69.9" y="123.2">DVDD</text>
<text x="69.9" y="124.5">NFAULT</text>
<text x="69.9" y="125.8">VIO</text>
<text x="83.6" y="125.8">CVDD</text>
<text x="84.6" y="124.5">BAT</text>
<text x="84.8" y="123.2">INH</text>
<text x="88.9" y="122.7">16</text>
<text x="88.9" y="123.9">15</text>
<text x="88.9" y="125.2">14</text>
<text x="122" y="125.8">5-IN2</text>
<text x="122" y="123.2">3-LRCLK2</text>
<text x="122" y="124.5">4-BCLK2</text>
<text x="122" y="120.7">30-CRX3</text>
<text x="122" y="122">31-CTX3</text>
<text x="135" y="123.2">12-MISO/MQSL</text>
<text x="135.3" y="122">11-MOSI/CTX1</text>
<text x="136" y="120.7">10-CS/MQSR</text>
<text x="136.4" y="124.5">13-SCK/LED</text>
<text x="31.7" y="130.6" transform="rotate(-90 31.7 130.6)">5,6,7,8*5</text>
<text x="67" y="126.5">4</text>
<text x="67" y="127.7">5</text>
<text x="67" y="129">6</text>
<text x="67" y="130.3">7</text>
<text x="67" y="131.6">8</text>
<text x="69.9" y="127">MOSI/RX</text>
<text x="69.9" y="128.3">MISO/TX</text>
<text x="69.9" y="129.6">SCLK</text>
<text x="69.9" y="130.8">NCS</text>
<text x="82.6" y="128.3">COMHN</text>
<text x="82.7" y="127">COMHP</text>
<text x="82.8" y="129.6">COMLN</text>
<text x="82.9" y="130.8">COMLP</text>
<text x="88.9" y="126.5">13</text>
<text x="88.9" y="127.7">12</text>
<text x="88.9" y="129">11</text>
<text x="88.9" y="130.3">10</text>
<text x="88.9" y="131.6">9</text>
<text x="122" y="127">VBAT</text>
<text x="122" y="128.3">PROGRAM</text>
<text x="122" y="129.6">R+</text>
<text x="122" y="130.8">R-</text>
<text x="137.4" y="127">32-OUT1B</text>
<text x="137.9" y="129.6">6-OUT1D</text>
<text x="137.9" y="128.3">9-OUT1C</text>
<text x="138.7" y="130.8">2-OUT2</text>
<text x="150" y="127">X1-8</text>
<text x="150" y="128.3">X1-9</text>
<text x="150" y="129.6">X1-10</text>
<text x="150" y="130.8">X1-11</text>
<text x="27.6" y="132.8">4</text>
<text x="30.5" y="137.3" transform="rotate(-90 30.5 137.3)">1</text>
<text x="31.7" y="136" transform="rotate(-90 31.7 136)">2</text>
<text x="33" y="137.3" transform="rotate(-90 33 137.3)">3</text>
<text x="39.5" y="133.4">CONTACTOR_N-1</text>
<text x="39.5" y="135.9">CONTACTOR_N-2</text>
<text x="69.9" y="132.1">NUART/SPI_(SPI_RDY)</text>
<text x="84.3" y="132.1">GND</text>
<text x="122" y="132.1">LED</text>
<text x="122" y="133.4">G</text>
<text x="122" y="134.7">T-</text>
<text x="122" y="135.9">T+</text>
<text x="128.8" y="135.6" transform="rotate(-90 128.8 135.6)">GND1</text>
<text x="130.1" y="135.6" transform="rotate(-90 130.1 135.6)">GND2</text>
<text x="131.3" y="135.6" transform="rotate(-90 131.3 135.6)">GND3</text>
<text x="132.6" y="135.6" transform="rotate(-90 132.6 135.6)">GND4</text>
<text x="133.9" y="135.6" transform="rotate(-90 133.9 135.6)">GND5</text>
<text x="135.1" y="135.6" transform="rotate(-90 135.1 135.6)">GND6</text>
<text x="137.4" y="132.1">33-MCLK2</text>
<text x="138.3" y="134.7">36-PWM</text>
<text x="138.3" y="135.9">37-PWM</text>
<text x="150" y="132.1">X1-12</text>
<text x="164.5" y="136.6">8</text>
<text x="164.5" y="137.9">1</text>
<text x="166.4" y="137.2">STBY</text>
<text x="177.1" y="137.2">VDD</text>
<text x="180.6" y="137.9">5</text>
<text x="180.6" y="136.6">3</text>
<text x="31.7" y="143.3" transform="rotate(-90 31.7 143.3)">5,6,7,8*5</text>
<text x="155.7" y="141">CAN-1</text>
<text x="155.7" y="142.3">CAN-2</text>
<text x="164.5" y="141.7">6</text>
<text x="164.5" y="140.4">7</text>
<text x="166.4" y="142.3">CANL</text>
<text x="166.4" y="141">CANH</text>
<text x="166.4" y="138.5">TXD</text>
<text x="177.1" y="139.7">RXD</text>
<text x="177.2" y="142.3">VSS</text>
<text x="177.5" y="138.5">VIO</text>
<text x="180.6" y="139.2">4</text>
<text x="180.6" y="141.7">2</text>
<text x="27.6" y="145.5">4</text>
<text x="30.5" y="150" transform="rotate(-90 30.5 150)">1</text>
<text x="31.7" y="148.7" transform="rotate(-90 31.7 148.7)">2</text>
<text x="33" y="150" transform="rotate(-90 33 150)">3</text>
<text x="39.5" y="146.1">CONTACTOR_P-1</text>
<text x="39.5" y="148.6">CONTACTOR_P-2</text>
<text x="115.2" y="151.9">1</text>
<text x="115.2" y="153.1">2</text>
<text x="115.2" y="154.4">3</text>
<text x="115.2" y="155.7">4</text>
<text x="118.2" y="152.4">3V3</text>
<text x="118.2" y="153.7">EN</text>
<text x="118.2" y="155">SENSOR_VP</text>
<text x="128.1" y="152.4">GND3</text>
<text x="128.7" y="155">IO22</text>
<text x="128.7" y="153.7">IO23</text>
<text x="133.4" y="155.7">23</text>
<text x="133.4" y="154.4">22</text>
<text x="133.4" y="153.1">21</text>
<text x="133.4" y="151.9">20</text>
<text x="27.6" y="160.8">4</text>
<text x="31.7" y="158.5" transform="rotate(-90 31.7 158.5)">5,6,7,8*5</text>
<text x="39.5" y="161.3">CONTACTOR_PRECHARGE-1</text>
<text x="115.2" y="156.9">5</text>
<text x="115.2" y="158.2">6</text>
<text x="115.2" y="159.5">7</text>
<text x="115.2" y="160.8">8</text>
<text x="118.2" y="156.2">SENSOR_VN</text>
<text x="118.2" y="157.5">IO34</text>
<text x="118.2" y="158.8">IO35</text>
<text x="118.2" y="160">IO32</text>
<text x="118.2" y="161.3">IO33</text>
<text x="128.1" y="160">GND2</text>
<text x="128.2" y="157.5">RXD0</text>
<text x="128.3" y="156.2">TXD0</text>
<text x="128.7" y="161.3">IO19</text>
<text x="128.7" y="158.8">IO21</text>
<text x="133.4" y="160.8">27</text>
<text x="133.4" y="159.5">26</text>
<text x="133.4" y="158.2">25</text>
<text x="133.4" y="156.9">24</text>
<text x="30.5" y="165.2" transform="rotate(-90 30.5 165.2)">1</text>
<text x="31.7" y="164" transform="rotate(-90 31.7 164)">2</text>
<text x="33" y="165.2" transform="rotate(-90 33 165.2)">3</text>
<text x="39.5" y="163.8">CONTACTOR_PRECHARGE-2</text>
<text x="114.6" y="163.3">10</text>
<text x="114.6" y="165.8">12</text>
<text x="114.6" y="167.1">13</text>
<text x="114.7" y="164.6">11</text>
<text x="115.2" y="162">9</text>
<text x="118.2" y="162.6">IO25</text>
<text x="118.2" y="163.8">IO26</text>
<text x="118.2" y="165.1">IO27</text>
<text x="118.2" y="166.4">IO14</text>
<text x="118.2" y="167.7">IO12</text>
<text x="128.7" y="166.4">IO16</text>
<text x="128.7" y="165.1">IO17</text>
<text x="128.7" y="162.6">IO18</text>
<text x="129.3" y="167.7">IO4</text>
<text x="129.3" y="163.8">IO5</text>
<text x="133.4" y="167.1">32</text>
<text x="133.4" y="165.8">31</text>
<text x="133.4" y="164.6">30</text>
<text x="133.4" y="163.3">29</text>
<text x="133.4" y="162">28</text>
<text x="71.1" y="169.9" transform="rotate(-90 71.1 169.9)">2</text>
<text x="71.7" y="172.8" transform="rotate(-90 71.7 172.8)">2</text>
<text x="72.4" y="169.9" transform="rotate(-90 72.4 169.9)">1</text>
<text x="72.9" y="172.8" transform="rotate(-90 72.9 172.8)">1</text>
<text x="90.1" y="169.9" transform="rotate(-90 90.1 169.9)">2</text>
<text x="90.7" y="172.8" transform="rotate(-90 90.7 172.8)">2</text>
<text x="91.4" y="169.9" transform="rotate(-90 91.4 169.9)">1</text>
<text x="92" y="172.8" transform="rotate(-90 92 172.8)">1</text>
<text x="114.6" y="168.4">14</text>
<text x="114.6" y="169.6">15</text>
<text x="114.6" y="170.9">16</text>
<text x="114.6" y="172.2">17</text>
<text x="114.6" y="173.4">18</text>
<text x="118.2" y="168.9">GND1</text>
<text x="118.2" y="170.2">IO13</text>
<text x="118.2" y="171.5">SD2</text>
<text x="118.2" y="172.7">SD3</text>
<text x="128.7" y="171.5">IO15</text>
<text x="129" y="172.7">SD1</text>
<text x="129.3" y="170.2">IO2</text>
<text x="129.3" y="168.9">IO0</text>
<text x="133.4" y="173.4">37</text>
<text x="133.4" y="172.2">36</text>
<text x="133.4" y="170.9">35</text>
<text x="133.4" y="169.6">34</text>
<text x="133.4" y="168.4">33</text>
<text x="72.4" y="177.9" transform="rotate(-90 72.4 177.9)">3</text>
<text x="72.9" y="175" transform="rotate(-90 72.9 175)">3</text>
<text x="91.4" y="177.9" transform="rotate(-90 91.4 177.9)">3</text>
<text x="92" y="175" transform="rotate(-90 92 175)">3</text>
<text x="114.6" y="174.7">19</text>
<text x="118.2" y="174">CMD</text>
<text x="118.2" y="175.3">EXT_5V</text>
<text x="129" y="175.3">CLK</text>
<text x="129" y="174">SD0</text>
<text x="133.4" y="174.7">38</text>
<text x="67.8" y="182.7" transform="rotate(-90 67.8 182.7)">COML-2</text>
<text x="78" y="182.7" transform="rotate(-90 78 182.7)">COML-1</text>
<text x="86.9" y="182.9" transform="rotate(-90 86.9 182.9)">COMH-2</text>
<text x="97" y="182.9" transform="rotate(-90 97 182.9)">COMH-1</text>
</g>
<text font-size=".9" fill="#c90d0c" x="78.4" y="103.4">DC/DC CONVERTER</text>
</svg>
